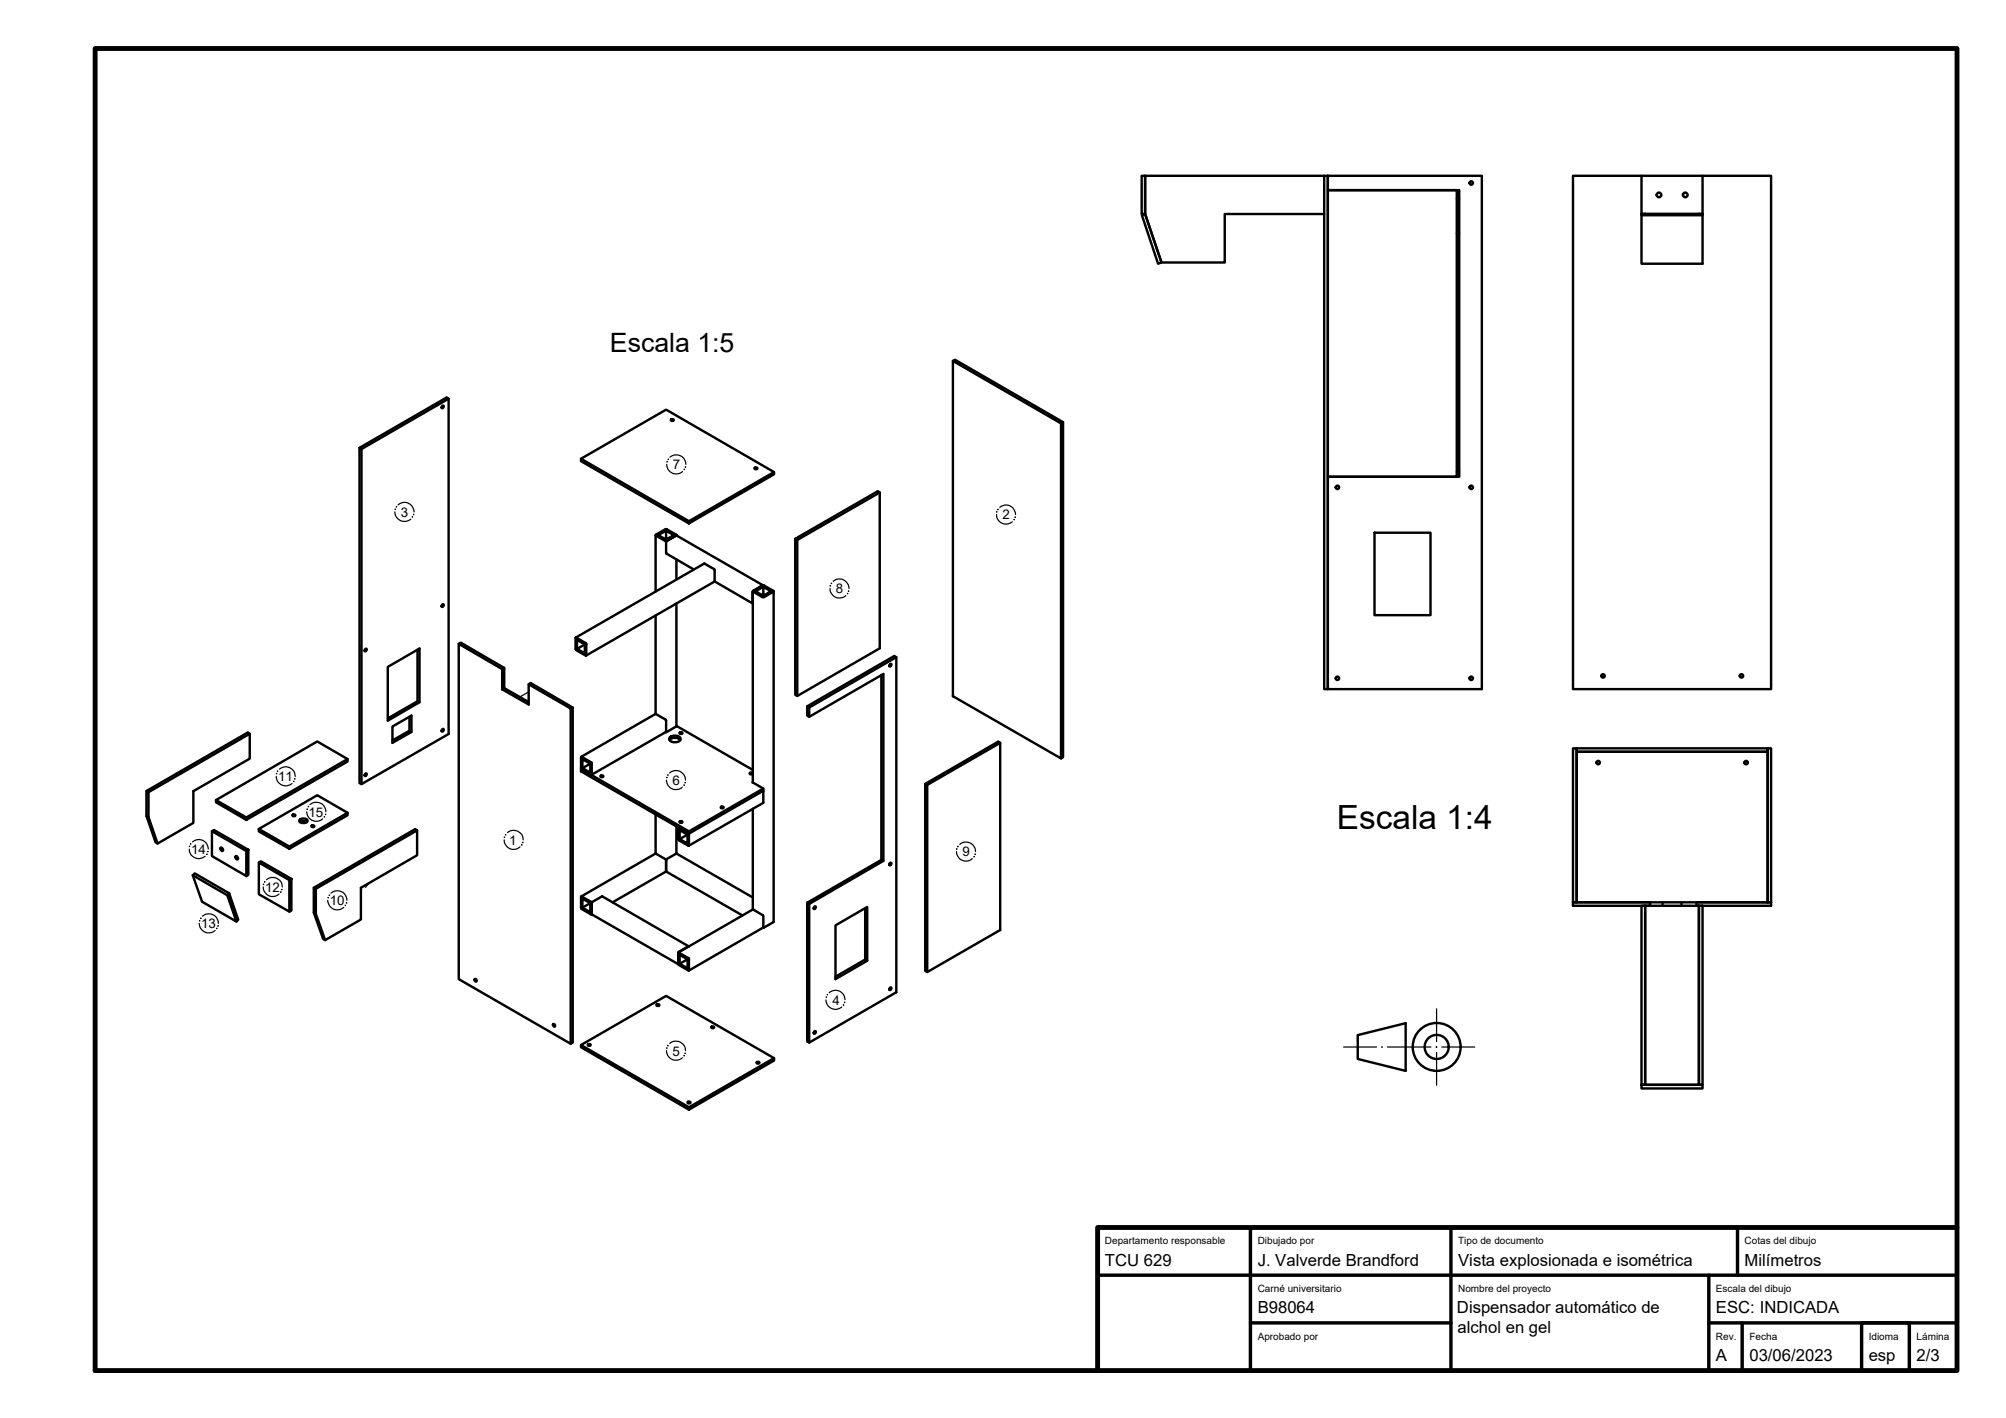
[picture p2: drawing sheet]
<svg xmlns="http://www.w3.org/2000/svg" width="420mm" height="297mm" viewBox="0 0 420 297" stroke-linecap="round" stroke-linejoin="round" font-family="sans-serif">
<!-- layer: Visible -->
<g fill="none" stroke="#000" stroke-width=".51">
<path d="M199.6 75.6l22.6 13.1v70.2l-22.6-13.1zM199.6 75.6l.4-.2 22.7 13M75.3 93.8v70.2l.4 .3 18.3-10.5v-70.3l-.5-.2-18.2 10.5 .4 .3v70.2M92.6 85.1l.3-.1v.1l-.2 .4-.2-.1zM94 83.5l-18.3 10.6M121.7 96.1l22.6 13.1M140.6 87.9l.3-.1 .2 .2-.4 .2-.2-.2zM158.1 98l.3-.1 .3 .2-.4 .2-.3-.2zM162.1 98.9v.5l-17.8 10.2-22.6-13v-.5l17.8-10.3 22.6 13.1-17.8 10.3v.4M222.2 88.7l.5-.3v70.2l-.5 .3M137.3 112.1v11.8M137.4 112.2l1.9 1.1"/>
<path d="M137.4 112v.2M139.3 110.9l-1.9 1.1M139.4 113.3h.3M139.4 110.9h.3l1.9 1.1v.2M139.5 111.2l1.6 .9-1.6 .9v-1.8l-1.6 .9 1.6 .9M139.5 113.6v2.3M139.5 115.8l5.8 3.5M139.7 113.3l-.2 .3M141.6 112.2l-2 1.1M141.7 112.1l18.1 10.5M141.7 117.2v4.2M141.7 112.2h.1"/>
<path d="M147.5 118.1l-26.9 15.5M147.5 118.1l2 1.1 .2 .2M149.7 119.5v2.3M167 113.1l17.3-9.9-.5-.3-17.2 10 .4 .2v32.7M184.3 103.2v32.6l-17.3 10-.4-.3v-32.6M76.5 136l.2-.1 .1 .1-.2 .4-.2-.1zM87.4 136.1v10.8M92.6 126.7l.3-.1v.1l-.2 .4-.2-.1zM96.1 134.9l.4-.3 9.1 5.3M120.6 133.6v2.3M120.6 133.6h.1l2 1.1M120.6 135.9l.1 .2"/>
<path d="M120.7 136.2l2 1.1M122.5 135l-1.7 .9 1.7 1v-1.9l-1.7-1v1.9M122.7 134.7l.1 .2M122.8 135v2.2M122.8 137.2l-.1 .1M137.3 128.9v20.7M141.7 126.4v25.7M149.6 121.8l-26.8 15.5M149.7 121.7l7.9 4.7M157.6 124v2.3M157.7 126.3v.1M157.7 123.9v40"/>
<path d="M157.8 123.8v.1l1.9 1.2M157.8 123.8l-.1 .2M159.7 122.6l-1.9 1.2M159.8 125.1h.2M159.8 122.6h.2l2 1.2M159.9 122.9l1.6 1-1.6 .9v-1.9l-1.7 1 1.7 .9M162 123.8v.1M162 124l-2 1.1M162 123.9v69.2M186.4 139.2l.2-.1 .1 .1-.2 .4-.2-.1zM187.7 137.7l-18.2 10.5M52.3 153.7v5.2l-11.8 6.8v6.7l-7.5 4.3-.4-.3-1.9-5.5"/>
<path d="M72.8 159l-21.2 12.2M85.8 150.2v2.9M86.2 153.3v-3.4l-4 2.3v3.4l4-2.3-.4-.2-3.6 2M87.9 147.1v-11.3l-6.7 3.9v11.3l6.7-3.9-.5-.2-6.2 3.6M92.6 152.8l.3-.1v.1l-.2 .4-.2-.1zM105.2 144.4l.4-.3 5.1 3M105.2 144.4l5.5 3.2v-4.3l.5-.2 8.8 5.1M105.2 140.2v4.2M110.7 143.3l8.8 5.1v70.3l-23.4-13.6v-70.2l9.1 5.3 .4-.3v4.2M119.5 148.4l.5-.2v70.2l-.5 .3M121.8 158.5l2 1.2M121.8 158.5l-.1 .1v2.3l.1 .2"/>
<path d="M122 159l1.6 1v1.8l-1.6-.9zM123.6 160l-1.6 .9M123.8 159.7l.2 2.5-.2 .1M137.3 149.6l-15.6 8.9M137.3 149.5l.1 .1M137.4 149.6l1.9 1.1M139.4 150.7l.1 .2M139.4 153.4l2.4-1.3 15.9 9.2M139.5 153.3l-15.6 9M139.5 153.2v.1M139.5 151v2.2M140.2 155a1.64 1.64 0 0 1 2.3 0"/>
<path d="M140.2 154.5a1.48 1.48 0 0 1 2.4 .3 1.39 1.39 0 0 1-2.4 0zM142.4 153.4h.3l.2 .2-.4 .1-.2-.1zM169.1 148l.4 .2v2M184.6 141.4v38.7M209.5 155.6v39.2l-15.3 8.8-.4-.2v-39.2M30.7 165.7v5.2l.4 .3 1.9 5.5M31.1 165.9l21.2-12.2-.4-.2-21.2 12.2 .4 .2v5.3M44.4 174.1l7.2 4.2M45.2 167.6v.5l6.4 3.6v-.5l-6.4-3.6 21.2-12.3 6.4 3.7v.5l-21.2 12.2M46.2 177.6l.4 .1 .1 .5-.4-.1zM49.3 179.4l.4 .1 .1 .5-.4-.1zM51.6 178.3l.4-.3v5.3l-.4 .2z"/>
<path d="M52 178l-7.2-4.1-.4 .2v5.2l7.2 4.2M54.2 173.7v.5l6.4 3.6v-.5l-6.4-3.6 12.2-7.1 6.4 3.7v.5l-12.2 7M61.3 170.7l.3-.1 .3 .2-.4 .2-.3-.2zM62.7 171.8l.8-.3a.62 .62 0 0 1 .9 .6l-.9 .3a.62 .62 0 0 1-.8-.6zM62.8 172.2l.7-.2 .8 .2M65.3 172.9h.3l.3 .2-.4 .2-.3-.2zM72.8 170.3l-12.2 7M76.5 162.1l.2-.1 .1 .2-.2 .3-.2-.1zM87.4 173.9v5.3l-11.8 6.8v6.6l-7.5 4.3-.4-.2-2-5.5M121.7 161.1h.1M121.8 161.2l2 1.1M125.9 162.5l.3-.1 .2 .2-.4 .2-.2-.2z"/>
<path d="M137.3 170.6v8.2M137.4 178.8l1.9 1.2M137.4 178.8l-15.7 9M139.4 180l.1 .2M141.7 173.1v5.7M141.7 178.8l16 9.2M141.7 178.8l-2.1 1.2-.1 .2M142.1 175.8l.1 .2M142.1 173.4l2.1 1.1M142.2 176l2 1.2M142.2 173.4l-.1 .1v2.3M142.4 173.9l1.6 .9v1.9l-1.6-.9z"/>
<path d="M142.4 172.1l.3-.1 .2 .2-.4 .2-.2-.2zM144 174.8l-1.6 1M144.2 174.5l.1 .3v2.3M144.3 177.1h-.1M151 169h.3l.3 .1-.4 .2-.3-.2zM157.1 161.9l.3-.1 .2 .2-.4 .2-.2-.2zM157.7 163.8l2.2 1.4v.5l-15.6 8.9-22.6-13v-.5l22.6 13.1M157.7 169.4v21.1M159.8 165.7l.1 .1M159.9 165.2l-15.6 9v.4M159.9 165.8l-.1 2.4-15.5 9M194.2 164.4l15.3-8.8-.4-.2-15.3 8.8 .4 .2v39.2"/>
<path d="M40.4 183.3l7.2 4.2M48 187.1l1.9 5.6-.4 .3-1.9-5.5zM48 187.1l-7.2-4.1-.4 .3 1.9 5.6 7.2 4.1M54.2 180.7l6.4 3.7M60.6 184.4l.4-.3v6.7l-.4 .2zM61 184.1l-6.4-3.7-.4 .3v6.6l6.4 3.7M65.7 186v5.2l.5 .2 1.9 5.5M66.2 186.2l21.2-12.3-.5-.2-21.2 12.3 .5 .2v5.2M121.7 190.1l.1 .3M121.8 187.8l2 1.1M121.8 190.4l2 1.2M121.8 187.8l-.1 .1v2.3"/>
<path d="M122 188.3l1.6 .9v1.9l-1.6-1zM123.6 189.2l-1.6 .9M123.8 188.9l.2 .3M123.8 191.5l.2-.1 18.1 10.6M123.9 189.2v2.4M124.1 188.9l-.1 .3M126.1 187.8l-2 1.1M126.1 187.8l18.2 10.4M139.5 180.2v2.4M139.5 182.5l.1 .1M139.6 182.6l15.9 9.2M139.6 182.6l-11.3 6.4"/>
<path d="M142.1 199.6v2.3M142.2 199.6l2 1.1M142.2 199.4l-.1 .2 .1-.1M144.2 198.2l-2 1.2M144.2 198.2l.1 .1M157.6 190.5l-15.5 9M157.7 190.5l2 1.2 .2 .2M157.7 190.4v.1M159.9 191.9l-.1 2.4M160 194.3l-15.7 9M162 193.2l-2 1.1M169.1 189.1l15.5-9 .4 .2-15.5 9.1z"/>
<path d="M169.1 189.1v29l.4 .3v-29M170.5 190l.3-.1 .1 .1-.2 .4-.3-.1zM181.2 190.2v10.8l-6.2 3.6M185 180.3v-39.1l-15.5 9-.4-.3v-1.9l18.2-10.6 .4 .3v70.2l-18.2 10.5M186.4 180.8l.2-.1 .1 .2-.2 .4-.2-.2zM121.7 218.9l22.6 13M123.2 218.7h.3l.2 .2-.4 .2-.2-.2zM137.6 210.4h.3l.2 .1-.4 .2-.2-.2zM142.1 201.9l.1 .2M142.2 202.1l2 1.2M142.4 200l1.6 1v1.8l-1.6-.9zM144 201l-1.6 .9"/>
<path d="M144.2 200.7l.1 .2M144.3 200.9v2.3M144.3 203.2h-.1M149 215.1l.4-.1 .2 .2-.4 .2-.2-.2zM170.5 216.1l.3-.1 .1 .1-.2 .4-.3-.1zM181.2 201l.4 .3-6.6 3.8v-11.3l6.6-3.8v11.3M186.4 207l.2-.2 .1 .2-.2 .4-.2-.2zM144.1 230.8h.3l.2 .1-.4 .2-.2-.2zM158.5 222.5l.3-.1 .3 .2-.4 .2-.3-.2zM162.1 221.7v.5l-17.8 10.3-22.6-13.1v-.5l17.8-10.3 22.6 13.1-17.8 10.2v.6"/>
<circle cx="99.6" cy="205.4" r=".24"/>
<circle cx="116" cy="214.8" r=".24"/>
</g>
<!-- layer: Tweak Trail -->
<path d="M110.7 144.9l-1.8 1.1M64.1 171.9l-.6 .3M77.2 185l-.6 .9" fill="none" stroke="#000" stroke-width=".25"/>
<!-- layer: 10_LINEA_FANTASMA_A4_A3 -->
<g fill="none" stroke="#000" stroke-width=".25">
<path d="M139.6 97.3a1.98 1.98 0 0 0 1.2 1.8 1.98 1.98 0 0 0 2.1-.3M140.3 95.8a2.03 2.03 0 0 1 2.2-.3 2.03 2.03 0 0 1 1.2 1.8M82.7 107.2a2.03 2.03 0 0 0 1.2 1.9 2.03 2.03 0 0 0 2.1-.3M83.4 105.7a2 2 0 0 1 2.1-.3 2 2 0 0 1 1.2 1.8M208.7 107.8a1.99 1.99 0 0 0 1.2 1.8 1.99 1.99 0 0 0 2.1-.3M209.4 106.3a1.98 1.98 0 0 1 2.1-.3 1.98 1.98 0 0 1 1.2 1.8M173.8 123.3a1.97 1.97 0 0 0 1.2 1.8 1.97 1.97 0 0 0 2.2-.3M174.5 121.8a1.97 1.97 0 0 1 2.2-.4 1.97 1.97 0 0 1 1.1 1.9M39.7 177.9a1.99 1.99 0 0 0 1.1 1.8 1.99 1.99 0 0 0 2.2-.3M40.3 176.4a1.98 1.98 0 0 1 2.2-.4 1.98 1.98 0 0 1 1.1 1.8M57.9 162.6a1.99 1.99 0 0 0 1.1 1.8 1.99 1.99 0 0 0 2.2-.3M58.5 161.1a2 2 0 0 1 2.2-.3 2 2 0 0 1 1.1 1.8"/>
<path d="M64.2 170.1a1.98 1.98 0 0 0 1.2 1.8 1.98 1.98 0 0 0 2.1-.4M64.9 168.5a2.03 2.03 0 0 1 2.2-.3 2.03 2.03 0 0 1 1.2 1.9M105.6 175.9a1.97 1.97 0 0 0 1.2 1.9 1.97 1.97 0 0 0 2.1-.4M106.3 174.4a2.01 2.01 0 0 1 2.1-.3 2.01 2.01 0 0 1 1.2 1.8M139.6 163.4a1.97 1.97 0 0 0 1.2 1.8 1.97 1.97 0 0 0 2.1-.3M140.3 161.9a1.97 1.97 0 0 1 2.1-.3 1.97 1.97 0 0 1 1.2 1.8M200.3 178.4a1.97 1.97 0 0 0 1.2 1.8 1.97 1.97 0 0 0 2.2-.3M201 176.9a2.01 2.01 0 0 1 2.2-.3 2.01 2.01 0 0 1 1.1 1.8M41.7 193.4a2 2 0 0 0 1.2 1.8 2 2 0 0 0 2.2-.3M42.4 191.9a2.03 2.03 0 0 1 2.2-.3 2.03 2.03 0 0 1 1.1 1.8M55.1 185.8a1.97 1.97 0 0 0 1.2 1.8 1.97 1.97 0 0 0 2.1-.3M55.8 184.3a2.01 2.01 0 0 1 2.2-.3 2.01 2.01 0 0 1 1.1 1.8"/>
<path d="M68.7 188.6a2 2 0 0 0 1.1 1.8 2 2 0 0 0 2.2-.3M69.3 187.1a2.03 2.03 0 0 1 2.2-.3 2.03 2.03 0 0 1 1.2 1.8M140.3 218.6a2 2 0 0 1 2.1-.3 2 2 0 0 1 1.2 1.8M173 209.5a1.99 1.99 0 0 0 1.2 1.8 1.99 1.99 0 0 0 2.1-.4M173.7 207.9a1.97 1.97 0 0 1 2.1-.3 1.97 1.97 0 0 1 1.2 1.8M139.6 220.1a1.97 1.97 0 0 0 1.2 1.8 1.97 1.97 0 0 0 2.1-.3"/>
</g>
<g fill="#000" stroke="#000" stroke-width=".21">
<path d="M139.6 96.7h.2zM139.9 96.2h.2zM82.7 106.7h.2zM83 106.2h.1zM86.6 107.8h.1zM208.7 107.2h.2l-.1 .1zM208.9 106.7h.2zM173.8 122.7h.2zM174.1 122.2h.1zM39.7 177.2l.1 .1-.1 .1zM43.5 178.4h.1zM57.9 162v.1z"/>
<path d="M58.1 161.5h.1zM61.5 163.7h.1zM61.7 163.2h.1zM64.2 169.5h.2zM67.8 171.1h.2zM68.1 170.6h.2l-.1 .1zM105.6 175.4h.1zM139.8 162.3h.2zM143.4 164h.2zM200.6 177.3h.1zM204.2 178.9h.1l-.1 .1zM42 192.4h.1z"/>
<path d="M55.4 184.7h.1zM68.7 188h.1zM72.3 189.6l.1 .1h-.1zM139.8 219h.2zM176.6 210.5h.2zM176.8 210h.2zM143.4 220.6h.2z"/>
<circle cx="143.3" cy="98.3" r=".07"/>
<circle cx="143.6" cy="97.8" r=".07"/>
<circle cx="86.4" cy="108.3" r=".07"/>
<circle cx="212.4" cy="108.8" r=".07"/>
<circle cx="212.6" cy="108.3" r=".07"/>
<circle cx="177.5" cy="124.3" r=".07"/>
<circle cx="177.8" cy="123.8" r=".07"/>
<circle cx="40" cy="176.8" r=".07"/>
<circle cx="43.3" cy="178.9" r=".07"/>
<circle cx="64.6" cy="168.9" r=".07"/>
<circle cx="105.9" cy="174.9" r=".07"/>
<circle cx="109.3" cy="177" r=".07"/>
<circle cx="109.5" cy="176.5" r=".07"/>
<circle cx="139.7" cy="162.8" r=".07"/>
<circle cx="143.3" cy="164.5" r=".07"/>
<circle cx="200.4" cy="177.8" r=".07"/>
<circle cx="204" cy="179.4" r=".07"/>
<circle cx="41.8" cy="192.9" r=".07"/>
<circle cx="45.4" cy="194.5" r=".07"/>
<circle cx="45.7" cy="194" r=".07"/>
<circle cx="55.2" cy="185.2" r=".07"/>
<circle cx="58.8" cy="186.8" r=".07"/>
<circle cx="59.1" cy="186.3" r=".07"/>
<circle cx="69" cy="187.5" r=".07"/>
<circle cx="72.6" cy="189.1" r=".07"/>
<circle cx="139.7" cy="219.5" r=".07"/>
<circle cx="173.1" cy="208.9" r=".07"/>
<circle cx="173.3" cy="208.4" r=".07"/>
<circle cx="143.3" cy="221.1" r=".07"/>
</g>
<!-- layer: 02_LINEA_PRINCIPAL_A4_A3 -->
<g fill="none" stroke="#000" stroke-width=".51">
<path d="M239.1 36.8h.7v8h-.7zM277.4 36.8h.7v107.6h-.7zM277.4 36.8h-37.6v8l3.5 10.2h13.2v-10.2h20.9M278.1 39.8h27v60.1h-27zM278.1 36.8h32.3v107.6h-32.3v-44.5h27.5v-60.1h-27.5zM343.8 36.8h-14.3v107.6h41.5v-107.6h-14.4M343.8 36.8h12.8v8h-12.8zM239.2 45.1l.6-.3 3.5 10.2-.7 .2zM305.1 48.9h.5M305.1 41.6h.5M343.8 44.8h12.8v10.4h-12.8zM343.8 45.1h12.8"/>
<path d="M305.1 99.6h.5M305.1 98.8h.5M287.9 111.6h11.7v17.3h-11.7zM329.5 156.8h.7v32.2h-.7zM330.2 156.8h40v.7h-40zM330.2 157.5h40v31.5h-40zM370.2 156.8h.8v32.2h-.8zM329.5 189h16.1v.7h-16.1zM343.8 189.7h.8v37.5h-.8v.8h12.8v-.8h-12.8zM344.6 189.7h11.2v37.5h-11.2zM348.2 189v.7M352.2 189v.7"/>
<path d="M355.3 189h15.7v.7h-15.7zM355.8 189.7h.8v37.5h-.8zM284.4 216.8l10-2.5v10l-10-2.5z"/>
<circle cx="308.2" cy="38.3" r=".36"/>
<circle cx="347.5" cy="40.8" r=".49"/>
<circle cx="353" cy="40.8" r=".49"/>
<circle cx="280.1" cy="102.1" r=".36"/>
<circle cx="308.2" cy="102.1" r=".36"/>
<circle cx="280.1" cy="142.1" r=".36"/>
<circle cx="308.2" cy="142.1" r=".36"/>
<circle cx="334.7" cy="159.7" r=".36"/>
<circle cx="335.8" cy="141.6" r=".36"/>
<circle cx="364.8" cy="141.6" r=".36"/>
<circle cx="365.7" cy="159.7" r=".36"/>
<circle cx="300.9" cy="219.3" r="5"/>
<circle cx="300.9" cy="219.3" r="2.52"/>
</g>
<g fill="#000" stroke="#000" stroke-width=".21">
<circle cx="343.8" cy="44.8" r=".22"/>
<circle cx="344.6" cy="44.8" r=".22"/>
<circle cx="355.8" cy="44.8" r=".22"/>
<circle cx="356.6" cy="44.8" r=".22"/>
</g>
<!-- layer: 07_LINEA_MARCO_CAJETIN -->
<path d="M19.9 10.2h390v276.9h-390zM409.9 257.1h-180v30" fill="none" stroke="#000" stroke-width="1"/>
<!-- layer: 04_LINEA_EJE_A4_A3 -->
<path d="M281.4 219.3h6.9M290.6 219.3h9.1M300.9 211.3v6.9M302 219.3h6.9M300.9 220.5v6.8" fill="none" stroke="#000" stroke-width=".25"/>
<path d="M289.4 219.3h.1zM300.8 219.3h.1zM300.8 219.3h.2z" fill="#000" stroke="#000" stroke-width=".21"/>
<!-- layer: 08_LINEA_CAJETIN -->
<path d="M261.9 257.1v30M303.9 257.1v30M363.9 257.1v10M229.9 267.1h180M261.9 277.1h42M357.9 267.1v20M357.9 277.1h52M364.9 277.1v10M389.9 287.1v-10h10v10" fill="none" stroke="#000" stroke-width=".72"/>
<!-- layer: 06_ROTULADO -->
<path d="M231 271.7h29.8v10.9h-29.8z" fill="none" stroke="#fff" stroke-width=".25"/>
<text font-size="7" x="280" y="173.7">Escala 1:4</text>
<text font-size="5.6" x="127.7" y="73.8">Escala 1:5</text>
<g font-size="3.5">
<text x="231.4" y="265.1">TCU 629</text>
<text x="263.4" y="265.1">J. Valverde Brandford</text>
<text x="305.4" y="265.1">Vista explosionada e isométrica</text>
<text x="365.4" y="265.1">Milímetros</text>
<text x="263.4" y="275.1">B98064</text>
<text x="305.2" y="275.1">Dispensador automático de</text>
<text x="359.4" y="275.1">ESC: INDICADA</text>
<text x="305.3" y="279.3">alchol en gel</text>
<text x="359.4" y="285.1">A</text>
<text x="366.4" y="285.1">03/06/2023</text>
<text x="391.4" y="285.1">esp</text>
<text x="401.4" y="285.1">2/3</text>
</g>
<g font-size="2.8">
<text x="140.9" y="98.3">7</text>
<text x="84" y="108.2">3</text>
<text x="210" y="108.8">2</text>
<text x="175.1" y="124.3">8</text>
<text x="58.3" y="163.6">11</text>
<text x="140.9" y="164.4">6</text>
<text x="64.6" y="171.1">15</text>
<text x="40" y="178.9">14</text>
<text x="106.7" y="177">1</text>
<text x="201.6" y="179.4">9</text>
<text x="55.5" y="186.8">12</text>
<text x="69.1" y="189.6">10</text>
<text x="42.1" y="194.4">13</text>
<text x="174.4" y="210.4">4</text>
<text x="140.9" y="221.1">5</text>
</g>
<g font-size="2.1">
<text x="231.4" y="260.6">Departamento responsable</text>
<text x="263.4" y="260.6">Dibujado por</text>
<text x="305.4" y="260.6">Tipo de documento</text>
<text x="365.4" y="260.6">Cotas del dibujo</text>
<text x="263.4" y="270.6">Carné universitario</text>
<text x="305.4" y="270.6">Nombre del proyecto</text>
<text x="359.4" y="270.6">Escala del dibujo</text>
<text x="263.4" y="280.6">Aprobado por</text>
<text x="359.4" y="280.6">Rev.</text>
<text x="366.4" y="280.6">Fecha</text>
<text x="391.4" y="280.6">Idioma</text>
<text x="401.4" y="280.6">Lámina</text>
</g>
</svg>
